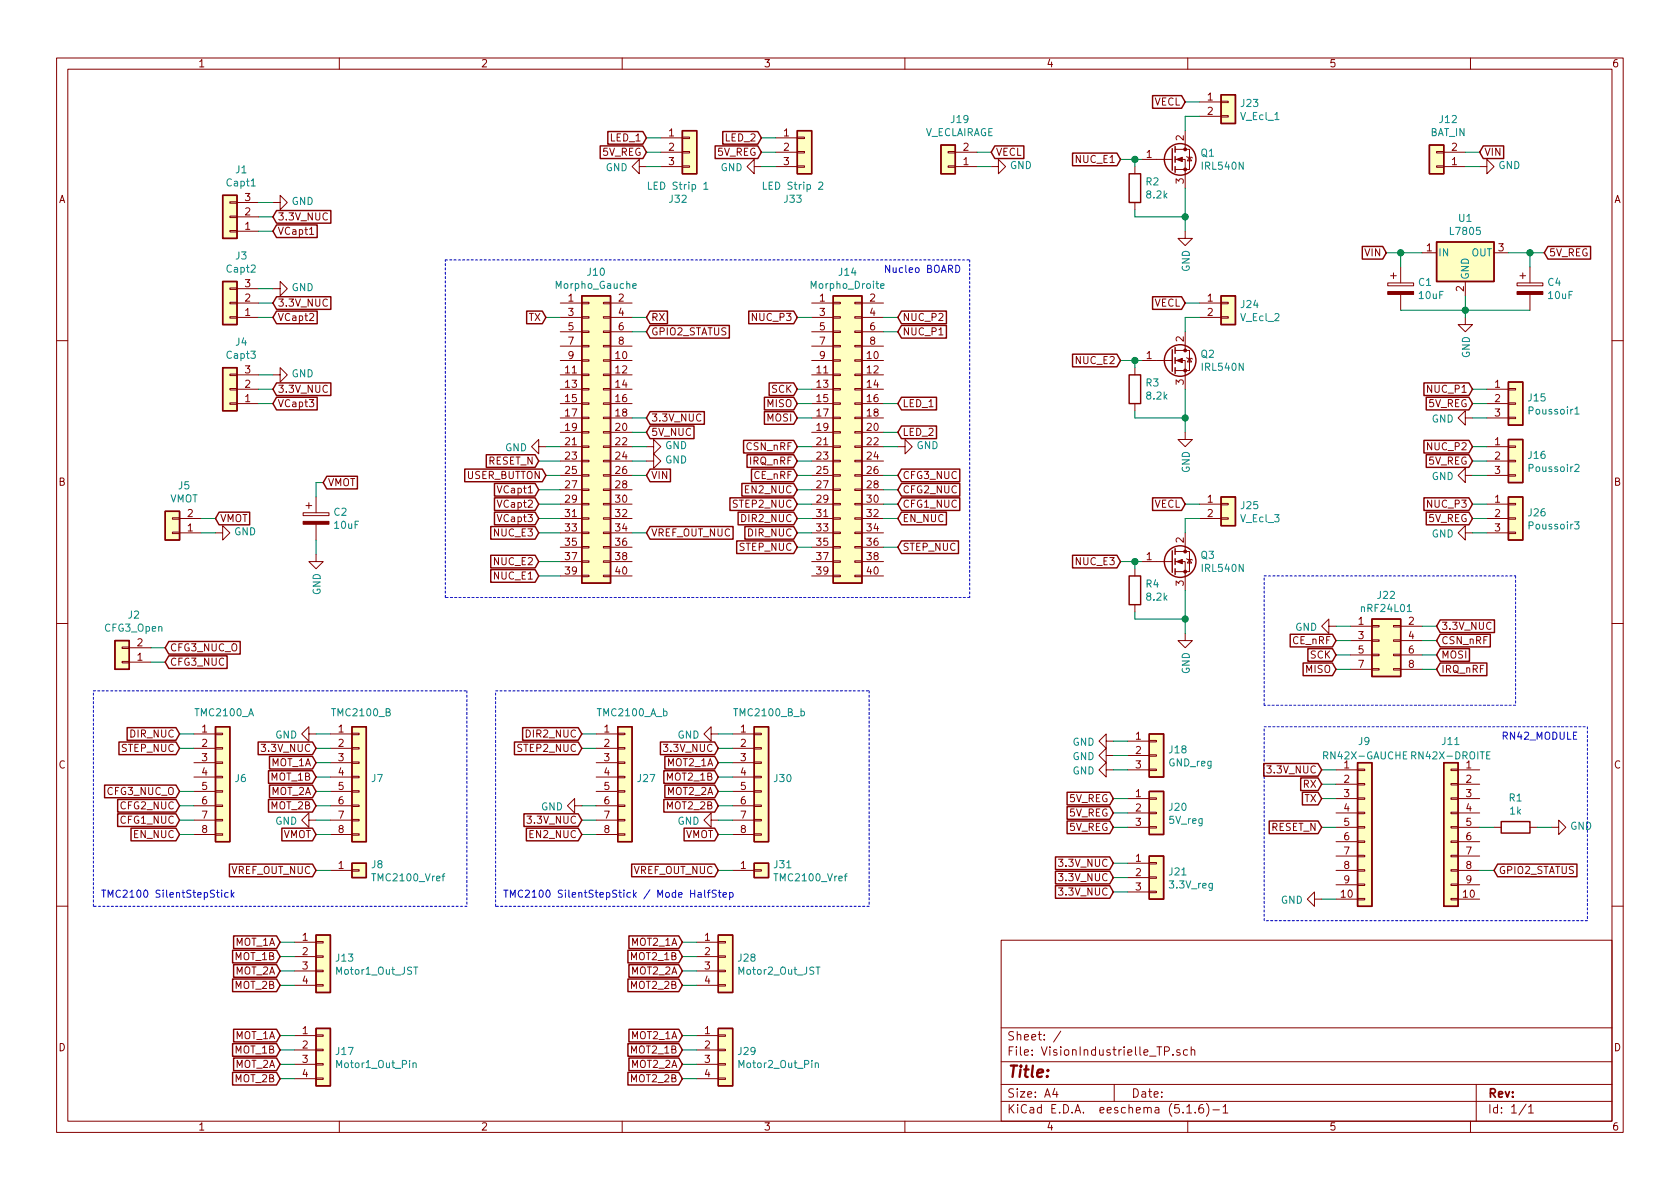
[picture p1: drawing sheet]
<svg xmlns="http://www.w3.org/2000/svg" width="297mm" height="210mm" viewBox="0 0 297 210" stroke-linecap="round" stroke-linejoin="round" font-family="sans-serif">
<g fill="none" stroke="#840000" stroke-width=".18">
<path d="M10 10.3h277v189.9h-277zM12 12.2h273v186.1h-273zM60 10.3v1.9M110 10.3v1.9M160 10.3v1.9M210 10.3v1.9M212.1 18h3.8M215.9 17.9h1.3v.3h-1.3zM260 10.3v1.9M40.6 35.7h1.3v.2h-1.3zM40.6 38.2h1.3v.3h-1.3zM41.9 38.3h3.8"/>
<path d="M41.9 35.8h3.8M48.3 35.8h1.2v-1.3l1.3 1.3-1.3 1.3v-1.3M113 29.5v-1.3l-1.2 1.3 1.2 1.2v-1.2h1.3M116.8 29.5h3.8M116.8 26.9h3.8M116.8 24.4h3.8M120.6 29.3h1.3v.3h-1.3zM120.6 24.3h1.3v.2h-1.3zM120.6 26.8h1.3v.2h-1.3zM133.3 29.5v-1.3l-1.2 1.3 1.2 1.2v-1.2h1.3M137.2 29.5h3.8M137.2 26.9h3.8"/>
<path d="M137.2 24.4h3.8M141 29.3h1.2v.3h-1.2zM141 24.3h1.2v.2h-1.2zM141 26.8h1.2v.2h-1.2zM167.6 26.8h1.3v.2h-1.3zM167.6 29.3h1.3v.3h-1.3zM168.9 29.5h3.8M168.9 26.9h3.8M175.3 29.5h1.2v-1.3l1.3 1.3-1.3 1.2v-1.2M200.7 29.5v1.2M200.7 35.8v1.3M201.9 28.2h5.4"/>
<path d="M207.8 28.2h1.7v5.1M207.8 26.4h2.5v3.6h-2.5M209.5 23.1v3.3M209.8 27.7l.1 .1h.8l.1 .1M210.3 27.8l.4 .6h-.8zM212.1 20.6h3.8M215.9 20.4h1.3v.3h-1.3zM254 26.8h1.3v.2h-1.3zM254 29.3h1.3v.3h-1.3zM255.3 29.5h3.8M255.3 26.9h3.8M261.6 29.5h1.3v-1.3l1.3 1.3-1.3 1.2v-1.2"/>
<path d="M40.6 50.9h1.3v.3h-1.3zM40.6 56h1.3v.3h-1.3zM40.6 53.5h1.3v.2h-1.3zM40.6 40.8h1.3v.2h-1.3zM41.9 56.1h3.8M41.9 53.6h3.8M41.9 51h3.8M41.9 40.9h3.8M48.3 51h1.2v-1.2l1.3 1.2-1.3 1.3v-1.3M54.7 41.4h.8M99.1 56.1h3.8M99.1 53.6h3.8"/>
<path d="M99.1 58.7h3.8M102.9 58.5h1.2v.3h-1.2zM102.9 56h1.2v.3h-1.2zM102.9 53.5h1.2v.2h-1.2zM106.7 58.5h1.2v.3h-1.2zM106.7 56h1.2v.3h-1.2zM106.7 53.5h1.2v.2h-1.2zM107.9 56.1h3.9M107.9 53.6h3.9M107.9 58.7h3.9M143.5 56.1h3.8M143.5 53.6h3.8"/>
<path d="M143.5 58.7h3.8M147.3 58.5h1.3v.3h-1.3zM147.3 56h1.3v.3h-1.3zM147.3 53.5h1.3v.2h-1.3zM151.1 58.5h1.3v.3h-1.3zM151.1 56h1.3v.3h-1.3zM151.1 53.5h1.3v.2h-1.3zM152.4 56.1h3.8M152.4 53.6h3.8M152.4 58.7h3.8M209.5 40.9v1.3h1.3l-1.3 1.2-1.2-1.2h1.2M209.5 58.7v3.3"/>
<path d="M212.1 56.1h3.8M212.1 53.6h3.8M215.9 56h1.3v.3h-1.3zM215.9 53.5h1.3v.2h-1.3zM245.4 50h4.5v.5h-4.5zM245.9 48.8h1M246.4 48.3v1M247.6 47.2v2.8M247.6 52.1v2.8M251.5 44.7h2.5M259.1 56.1v1.3h1.2l-1.2 1.3-1.3-1.3h1.3M259.1 49.8v2.5"/>
<path d="M264.2 44.7h2.5M268.2 50h4.6v.5h-4.6zM268.7 48.8h1M269.2 48.3v1M270.5 47.2v2.8M270.5 52.1v2.8M10 60.2h2M40.6 66.2h1.3v.2h-1.3zM40.6 71.2h1.3v.3h-1.3zM40.6 68.7h1.3v.3h-1.3zM41.9 71.4h3.8M41.9 68.8h3.8"/>
<path d="M41.9 66.3h3.8M48.3 66.3h1.2v-1.3l1.3 1.3-1.3 1.3v-1.3M95.2 79v-1.3l-1.2 1.3 1.2 1.3v-1.3h1.3M99.1 63.7h3.8M99.1 71.4h3.8M99.1 68.8h3.8M99.1 66.3h3.8M99.1 79h3.8M99.1 73.9h3.8M99.1 76.4h3.8M99.1 61.2h3.8M102.9 78.9h1.2v.2h-1.2z"/>
<path d="M102.9 73.8h1.2v.2h-1.2zM102.9 71.2h1.2v.3h-1.2zM102.9 68.7h1.2v.3h-1.2zM102.9 66.2h1.2v.2h-1.2zM102.9 76.3h1.2v.3h-1.2zM102.9 63.6h1.2v.3h-1.2zM102.9 61.1h1.2v.2h-1.2zM106.7 78.9h1.2v.2h-1.2zM106.7 73.8h1.2v.2h-1.2zM106.7 71.2h1.2v.3h-1.2zM106.7 68.7h1.2v.3h-1.2zM106.7 66.2h1.2v.2h-1.2z"/>
<path d="M106.7 76.3h1.2v.3h-1.2zM106.7 63.6h1.2v.3h-1.2zM106.7 61.1h1.2v.2h-1.2zM107.9 63.7h3.9M107.9 71.4h3.9M107.9 68.8h3.9M107.9 66.3h3.9M107.9 79h3.9M107.9 73.9h3.9M107.9 76.4h3.9M107.9 61.2h3.9M114.3 79h1.3v-1.3l1.2 1.3-1.2 1.3v-1.3"/>
<path d="M143.5 63.7h3.8M143.5 71.4h3.8M143.5 68.8h3.8M143.5 66.3h3.8M143.5 79h3.8M143.5 73.9h3.8M143.5 76.4h3.8M143.5 61.2h3.8M147.3 78.9h1.3v.2h-1.3zM147.3 73.8h1.3v.2h-1.3zM147.3 71.2h1.3v.3h-1.3zM147.3 68.7h1.3v.3h-1.3z"/>
<path d="M147.3 66.2h1.3v.2h-1.3zM147.3 76.3h1.3v.3h-1.3zM147.3 63.6h1.3v.3h-1.3zM147.3 61.1h1.3v.2h-1.3zM151.1 78.9h1.3v.2h-1.3zM151.1 73.8h1.3v.2h-1.3zM151.1 71.2h1.3v.3h-1.3zM151.1 68.7h1.3v.3h-1.3zM151.1 66.2h1.3v.2h-1.3zM151.1 76.3h1.3v.3h-1.3zM151.1 63.6h1.3v.3h-1.3zM151.1 61.1h1.3v.2h-1.3z"/>
<path d="M152.4 63.7h3.8M152.4 71.4h3.8M152.4 68.8h3.8M152.4 66.3h3.8M152.4 79h3.8M152.4 73.9h3.8M152.4 76.4h3.8M152.4 61.2h3.8M158.7 79h1.3v-1.3l1.3 1.3-1.3 1.3v-1.3M200.7 65v1.3M200.7 71.4v1.2M201.9 63.7h5.4"/>
<path d="M207.8 63.7h1.7v5.1M207.8 62h2.5v3.5h-2.5M209.5 76.4v1.3h1.3l-1.3 1.3-1.2-1.3h1.2M209.8 63.2l.1 .2h.8l.1 .1M210.3 63.4l.4 .6h-.8zM259.1 73.9v-1.3l-1.3 1.3 1.3 1.3v-1.3h1.2M262.9 71.4h3.8M262.9 68.8h3.8M262.9 79h3.8M262.9 73.9h3.8M266.7 78.9h1.3v.2h-1.3zM266.7 73.8h1.3v.2h-1.3z"/>
<path d="M266.7 68.7h1.3v.3h-1.3zM266.7 71.2h1.3v.3h-1.3zM285 60.2h2M30.5 91.6h1.2v.2h-1.2zM30.5 94.1h1.2v.3h-1.2zM31.7 91.7h3.9M31.7 94.2h3.9M38.1 94.2h1.3v-1.2l1.2 1.2-1.2 1.3v-1.3M53.6 90.7h4.6v.5h-4.6zM54.1 89.4h1M54.6 88.9v1M55.9 98v1.3h1.2l-1.2 1.3-1.3-1.3h1.3"/>
<path d="M55.9 87.9v2.8M55.9 92.7v2.8M99.1 89.1h3.8M99.1 91.7h3.8M99.1 94.2h3.8M99.1 81.5h3.8M99.1 84.1h3.8M99.1 86.6h3.8M99.1 96.8h3.8M99.1 99.3h3.8M102.9 81.4h1.2v.3h-1.2zM102.9 83.9h1.2v.3h-1.2z"/>
<path d="M102.9 86.5h1.2v.2h-1.2zM102.9 89h1.2v.3h-1.2zM102.9 91.6h1.2v.2h-1.2zM102.9 94.1h1.2v.3h-1.2zM102.9 96.6h1.2v.3h-1.2zM102.9 99.2h1.2v.2h-1.2zM106.7 81.4h1.2v.3h-1.2zM106.7 83.9h1.2v.3h-1.2zM106.7 86.5h1.2v.2h-1.2zM106.7 89h1.2v.3h-1.2zM106.7 91.6h1.2v.2h-1.2zM106.7 94.1h1.2v.3h-1.2z"/>
<path d="M106.7 96.6h1.2v.3h-1.2zM106.7 99.2h1.2v.2h-1.2zM107.9 89.1h3.9M107.9 91.7h3.9M107.9 94.2h3.9M107.9 81.5h3.9M107.9 84.1h3.9M107.9 86.6h3.9M107.9 96.8h3.9M107.9 99.3h3.9M114.3 81.5h1.3v-1.2l1.2 1.2-1.2 1.3v-1.3M143.5 89.1h3.8"/>
<path d="M143.5 91.7h3.8M143.5 94.2h3.8M143.5 81.5h3.8M143.5 84.1h3.8M143.5 86.6h3.8M143.5 96.8h3.8M143.5 99.3h3.8M147.3 81.4h1.3v.3h-1.3zM147.3 83.9h1.3v.3h-1.3zM147.3 86.5h1.3v.2h-1.3zM147.3 89h1.3v.3h-1.3zM147.3 91.6h1.3v.2h-1.3z"/>
<path d="M147.3 94.1h1.3v.3h-1.3zM147.3 96.6h1.3v.3h-1.3zM147.3 99.2h1.3v.2h-1.3zM151.1 81.4h1.3v.3h-1.3zM151.1 83.9h1.3v.3h-1.3zM151.1 86.5h1.3v.2h-1.3zM151.1 89h1.3v.3h-1.3zM151.1 91.6h1.3v.2h-1.3zM151.1 94.1h1.3v.3h-1.3zM151.1 96.6h1.3v.3h-1.3zM151.1 99.2h1.3v.2h-1.3zM152.4 89.1h3.8"/>
<path d="M152.4 91.7h3.8M152.4 94.2h3.8M152.4 81.5h3.8M152.4 84.1h3.8M152.4 86.6h3.8M152.4 96.8h3.8M152.4 99.3h3.8M201.9 99.3h5.4M207.8 99.3h1.7v5.1M207.8 97.5h2.5v3.6h-2.5M209.5 94.2v3.3M209.8 98.8l.1 .1h.8l.1 .2"/>
<path d="M210.3 98.9l.4 .7h-.8zM212.1 89.1h3.8M212.1 91.7h3.8M215.9 91.6h1.3v.2h-1.3zM215.9 89h1.3v.3h-1.3zM259.1 94.2v-1.2l-1.3 1.2 1.3 1.3v-1.3h1.2M259.1 84.1v-1.3l-1.3 1.3 1.3 1.2v-1.2h1.2M262.9 89.1h3.8M262.9 91.7h3.8M262.9 94.2h3.8M262.9 81.5h3.8M262.9 84.1h3.8"/>
<path d="M266.7 94.1h1.3v.3h-1.3zM266.7 89h1.3v.3h-1.3zM266.7 91.6h1.3v.2h-1.3zM266.7 83.9h1.3v.3h-1.3zM266.7 81.4h1.3v.3h-1.3zM10 110.3h2M21.6 114.4h1.3v.3h-1.3zM21.6 117h1.3v.2h-1.3zM22.9 117.1h3.8M22.9 114.5h3.8M99.1 101.8h3.8M102.9 101.7h1.2v.3h-1.2z"/>
<path d="M106.7 101.7h1.2v.3h-1.2zM107.9 101.8h3.9M143.5 101.8h3.8M147.3 101.7h1.3v.3h-1.3zM151.1 101.7h1.3v.3h-1.3zM152.4 101.8h3.8M200.7 100.6v1.2M200.7 106.9v1.3M209.5 112v1.3h1.3l-1.3 1.2-1.2-1.2h1.2M234.9 110.7v-1.2l-1.2 1.2 1.2 1.3v-1.3h1.3M238.8 110.7h3.8M238.8 113.3h3.8"/>
<path d="M238.8 115.8h3.8M238.8 118.4h3.8M242.6 118.2h1.2v.3h-1.2zM242.6 115.7h1.2v.2h-1.2zM242.6 110.6h1.2v.3h-1.2zM242.6 113.2h1.2v.2h-1.2zM246.4 118.2h1.2v.3h-1.2zM246.4 115.7h1.2v.2h-1.2zM246.4 110.6h1.2v.3h-1.2zM246.4 113.2h1.2v.2h-1.2zM247.6 110.7h3.9M247.6 113.3h3.9"/>
<path d="M247.6 115.8h3.9M247.6 118.4h3.9M285 110.3h2M34.3 129.8h3.8M34.3 132.3h3.8M34.3 134.9h3.8M34.3 137.4h3.8M34.3 139.9h3.8M38.1 139.8h1.3v.3h-1.3zM38.1 134.7h1.3v.3h-1.3zM38.1 132.2h1.3v.3h-1.3zM38.1 129.7h1.3v.2h-1.3z"/>
<path d="M38.1 137.3h1.3v.2h-1.3zM54.6 129.8v-1.3l-1.3 1.3 1.3 1.3v-1.3h1.3M58.4 129.8h3.8M58.4 132.3h3.8M58.4 134.9h3.8M58.4 137.4h3.8M58.4 139.9h3.8M62.2 139.8h1.3v.3h-1.3zM62.2 134.7h1.3v.3h-1.3zM62.2 132.2h1.3v.3h-1.3zM62.2 129.7h1.3v.2h-1.3zM62.2 137.3h1.3v.2h-1.3z"/>
<path d="M105.4 129.8h3.8M105.4 132.3h3.8M105.4 134.9h3.8M105.4 137.4h3.8M105.4 139.9h3.8M109.2 139.8h1.3v.3h-1.3zM109.2 134.7h1.3v.3h-1.3zM109.2 132.2h1.3v.3h-1.3zM109.2 129.7h1.3v.2h-1.3zM109.2 137.3h1.3v.2h-1.3zM125.7 129.8v-1.3l-1.2 1.3 1.2 1.3v-1.3h1.3M129.5 129.8h3.8"/>
<path d="M129.5 132.3h3.8M129.5 134.9h3.8M129.5 137.4h3.8M129.5 139.9h3.8M133.3 139.8h1.3v.3h-1.3zM133.3 134.7h1.3v.3h-1.3zM133.3 132.2h1.3v.3h-1.3zM133.3 129.7h1.3v.2h-1.3zM133.3 137.3h1.3v.2h-1.3zM195.6 131.1v-1.3l-1.3 1.3 1.3 1.2v-1.2h1.2M195.6 136.1v-1.2l-1.3 1.2 1.3 1.3v-1.3h1.2M195.6 133.6v-1.3l-1.3 1.3 1.3 1.3v-1.3h1.2"/>
<path d="M199.4 131.1h3.8M199.4 133.6h3.8M199.4 136.1h3.8M203.2 136h1.3v.3h-1.3zM203.2 130.9h1.3v.3h-1.3zM203.2 133.5h1.3v.2h-1.3zM236.2 136.1h3.8M236.2 138.7h3.8M240 138.6h1.3v.2h-1.3zM240 136h1.3v.3h-1.3zM256.5 138.6h1.3v.2h-1.3zM256.5 136h1.3v.3h-1.3z"/>
<path d="M257.8 136.1h3.8M257.8 138.7h3.8M34.3 142.5h3.8M34.3 145h3.8M34.3 147.6h3.8M38.1 142.4h1.3v.2h-1.3zM38.1 144.9h1.3v.3h-1.3zM38.1 147.4h1.3v.3h-1.3zM54.6 145v-1.2l-1.3 1.2 1.3 1.3v-1.3h1.3M58.4 142.5h3.8M58.4 145h3.8M58.4 147.6h3.8"/>
<path d="M58.4 153.9h3.8M62.2 153.8h1.3v.2h-1.3zM62.2 142.4h1.3v.2h-1.3zM62.2 144.9h1.3v.3h-1.3zM62.2 147.4h1.3v.3h-1.3zM101.6 142.5v-1.3l-1.3 1.3 1.3 1.3v-1.3h1.3M105.4 142.5h3.8M105.4 145h3.8M105.4 147.6h3.8M109.2 142.4h1.3v.2h-1.3zM109.2 144.9h1.3v.3h-1.3zM109.2 147.4h1.3v.3h-1.3z"/>
<path d="M125.7 145v-1.2l-1.2 1.2 1.2 1.3v-1.3h1.3M129.5 142.5h3.8M129.5 145h3.8M129.5 147.6h3.8M129.5 153.9h3.8M133.3 153.8h1.3v.2h-1.3zM133.3 142.4h1.3v.2h-1.3zM133.3 144.9h1.3v.3h-1.3zM133.3 147.4h1.3v.3h-1.3zM199.4 146.3h3.8M199.4 141.2h3.8M199.4 143.8h3.8"/>
<path d="M199.4 152.6h3.8M199.4 155.2h3.8M199.4 157.7h3.8M203.2 146.2h1.3v.2h-1.3zM203.2 141.1h1.3v.2h-1.3zM203.2 143.6h1.3v.3h-1.3zM203.2 157.6h1.3v.3h-1.3zM203.2 152.5h1.3v.3h-1.3zM203.2 155.1h1.3v.2h-1.3zM232.4 159v-1.3l-1.3 1.3 1.3 1.3v-1.3h1.3M236.2 146.3h3.8M236.2 141.2h3.8"/>
<path d="M236.2 143.8h3.8M236.2 153.9h3.8M236.2 159h3.8M236.2 148.8h3.8M236.2 151.4h3.8M236.2 156.5h3.8M240 151.3h1.3v.2h-1.3zM240 153.8h1.3v.2h-1.3zM240 156.3h1.3v.3h-1.3zM240 158.9h1.3v.2h-1.3zM240 148.7h1.3v.3h-1.3zM240 143.6h1.3v.3h-1.3z"/>
<path d="M240 141.1h1.3v.2h-1.3zM240 146.2h1.3v.2h-1.3zM256.5 151.3h1.3v.2h-1.3zM256.5 153.8h1.3v.2h-1.3zM256.5 156.3h1.3v.3h-1.3zM256.5 158.9h1.3v.2h-1.3zM256.5 148.7h1.3v.3h-1.3zM256.5 143.6h1.3v.3h-1.3zM256.5 141.1h1.3v.2h-1.3zM256.5 146.2h1.3v.2h-1.3zM257.8 146.3h3.8M257.8 141.2h3.8"/>
<path d="M257.8 143.8h3.8M257.8 153.9h3.8M257.8 159h3.8M257.8 148.8h3.8M257.8 151.4h3.8M257.8 156.5h3.8M264.2 146.3h1.2M270.5 146.3h1.3M274.3 146.3h1.3v-1.3l1.3 1.3-1.3 1.3v-1.3M10 160.2h2M52.1 166.6h3.8M52.1 169.2h3.8"/>
<path d="M52.1 171.7h3.8M52.1 174.2h3.8M55.9 174.1h1.2v.3h-1.2zM55.9 171.6h1.2v.2h-1.2zM55.9 166.5h1.2v.2h-1.2zM55.9 169h1.2v.3h-1.2zM123.2 166.6h3.8M123.2 169.2h3.8M123.2 171.7h3.8M123.2 174.2h3.8M127 174.1h1.3v.3h-1.3zM127 171.6h1.3v.2h-1.3z"/>
<path d="M127 166.5h1.3v.2h-1.3zM127 169h1.3v.3h-1.3zM177 166.3h108v32h-108zM285 160.2h2M52.1 183.1h3.8M52.1 185.7h3.8M52.1 188.2h3.8M52.1 190.7h3.8M55.9 190.6h1.2v.3h-1.2zM55.9 188.1h1.2v.2h-1.2zM55.9 183h1.2v.3h-1.2zM55.9 185.5h1.2v.3h-1.2z"/>
<path d="M60 198.3v1.9M110 198.3v1.9M123.2 183.1h3.8M123.2 185.7h3.8M123.2 188.2h3.8M123.2 190.7h3.8M127 190.6h1.3v.3h-1.3zM127 188.1h1.3v.2h-1.3zM127 183h1.3v.3h-1.3zM127 185.5h1.3v.3h-1.3zM160 198.3v1.9M177 194.8h108"/>
<path d="M177 191.8h108M177 187.8h108M177 181.8h108M186.5 192.5l-.4 1h1M186.8 193v1M187.6 182.3l-1.3 2M197 191.8v3M205.9 185.9l.7-.1 .2-.2-.1-.3-.2-.2h-.6v1.5M207.4 186.5v.1M208.6 185.7l-.3-.1-.2 .2v.2l.5 .2v.3h-.5M209.8 195.8l.5-.5v1.5M209.8 196.8h.9"/>
<path d="M210 185.7l-.5-.1-.3 .3 .1 .6 .2 .1 .5-.1M210 198.3v1.9M210.6 185.7l.2-.1 .4 .1 .1 .9M210.6 185.1v1.5M211.3 196.7v.1M212.7 195.3a.59 .59 0 0 0-.7 .7v.7l.2 .1 .6-.1v-.5l-.1-.2-.5-.1-.2 .3M213.3 195.1a1.71 1.71 0 0 1 0 2.3M214.5 196.3h1.1M216.3 195.8l.4-.5v1.5M216.3 196.8h.8M260 198.3v1.9M261 191.8v6.5"/>
<path d="M269.8 195.2l-1.2 2M270.3 195.8l.4-.5v1.5M270.3 196.8h.8"/>
</g>
<g fill="none" stroke="#840000" stroke-width=".25">
<path d="M203.8 16.9h5.1l.6 1.1-.6 1.1h-5.1zM215.9 16.8h2.5v5h-2.5zM39.4 34.5h2.5v7.7h-2.5zM48.9 37.2h9.6v2.3h-9.6l-.6-1.2zM48.9 39.8h7.2v2.2h-7.2l-.6-1.1zM106.1 25.8h7.6l.6 1.1-.6 1.1h-7.6zM107.5 23.3h6.2l.6 1.1-.6 1.1h-6.2zM120.6 23.1h2.6v7.6h-2.6zM126.4 25.8h7.6l.6 1.1-.6 1.1h-7.6zM127.8 23.3h6.2l.6 1.1-.6 1.1h-6.2zM141 23.1h2.5v7.6h-2.5zM166.4 25.6h2.5v5.1h-2.5z"/>
<path d="M175.9 25.8h5.1v2.2h-5.1l-.6-1.1zM189.6 27.1h7.9l.6 1.1-.6 1.1h-7.9zM199.6 30.7h2.1v5.1h-2.1zM207.3 26.3v3.8M207.8 25.9v1M207.8 27.7v1M207.8 29.5v1M252.7 25.6h2.6v5.1h-2.6zM262.3 25.8h3.6v2.2h-3.6l-.7-1.1zM39.4 49.8h2.5v7.6h-2.5zM48.9 52.5h9.6v2.2h-9.6l-.6-1.1zM48.9 55h7.2v2.2h-7.2l-.6-1.1z"/>
<path d="M93.1 55h2.8l.6 1.1-.6 1.1h-2.8zM102.9 52.3h5v50.8h-5zM114.9 55h3.1v2.2h-3.1l-.6-1.1zM114.9 57.6h14.1v2.2h-14.1l-.6-1.1zM132.4 55h7.9l.7 1.1-.7 1.1h-7.9zM147.3 52.3h5.1v50.8h-5.1zM159.4 55h7.9v2.2h-7.9l-.7-1.1zM159.4 57.6h7.9v2.2h-7.9l-.7-1.1zM203.8 52.5h5.1l.6 1.1-.6 1.1h-5.1zM215.9 52.3h2.5v5.1h-2.5zM240.9 43.6h3.6l.6 1.1-.6 1.1h-3.6zM254 42.8h10.2v7h-10.2z"/>
<path d="M273.7 43.6h7.5v2.2h-7.5l-.7-1.1zM39.4 65h2.5v7.6h-2.5zM48.9 67.7h9.6v2.2h-9.6l-.6-1.1zM48.9 70.3h7.2v2.2h-7.2l-.6-1.1zM114.9 75.3h7.8v2.3h-7.8l-.6-1.2zM114.9 72.8h9.6v2.2h-9.6l-.6-1.1zM131.5 77.9h8.8l.7 1.1-.7 1.1h-8.8zM135.2 70.3h5.1l.7 1.1-.7 1.1h-5.1zM135.2 72.8h5.1l.7 1.1-.7 1.1h-5.1zM136 67.7h4.3l.7 1.1-.7 1.1h-4.3zM159.4 70.3h6.2v2.2h-6.2l-.7-1.1zM159.4 75.3h6.2v2.3h-6.2l-.7-1.2z"/>
<path d="M189.6 62.6h7.9l.6 1.1-.6 1.2h-7.9zM199.6 66.3h2.1v5.1h-2.1zM207.3 61.8v3.9M207.8 61.5v1M207.8 63.2v1.1M207.8 65v1M251.8 67.7h7.9l.6 1.1-.6 1.1h-7.9zM251.8 77.9h7.9l.6 1.1-.6 1.1h-7.9zM252.2 70.3h7.5l.6 1.1-.6 1.1h-7.5zM266.7 77.7h2.5v7.6h-2.5zM266.7 67.6h2.5v7.6h-2.5zM29.2 90.4h2.5v5.1h-2.5z"/>
<path d="M38.7 90.6h5.4v2.2h-5.4l-.6-1.1zM57.8 84.2h5.4v2.3h-5.4l-.7-1.2zM82.2 83h13.7l.6 1.1-.6 1.1h-13.7zM86 80.4h8.6l.6 1.1-.6 1.1h-8.6zM86.8 98.2h7.8l.6 1.1-.6 1.1h-7.8zM86.8 93.1h7.8l.6 1.1-.6 1.1h-7.8zM87.4 85.5h7.2l.6 1.1-.6 1.1h-7.2zM87.4 88h7.2l.6 1.1-.6 1.2h-7.2zM87.4 90.6h7.2l.6 1.1-.6 1.1h-7.2zM114.9 83h3.6v2.2h-3.6l-.6-1.1zM114.9 93.1h14.7v2.2h-14.7l-.6-1.1zM129.1 88h11.2l.7 1.1-.7 1.2h-11.2z"/>
<path d="M130.3 95.7h10l.7 1.1-.7 1.1h-10zM130.5 90.6h9.8l.7 1.1-.7 1.1h-9.8zM131.2 85.5h9.1l.7 1.1-.7 1.1h-9.1zM131.7 93.1h8.6l.7 1.1-.7 1.1h-8.6zM132.1 80.4h8.2l.7 1.1-.7 1.1h-8.2zM132.9 83h7.4l.7 1.1-.7 1.1h-7.4zM159.4 95.7h10.1v2.2h-10.1l-.7-1.1zM159.4 90.6h7.9v2.2h-7.9l-.7-1.1zM159.4 83h10.3v2.2h-10.3l-.7-1.1zM159.4 85.5h10.3v2.2h-10.3l-.7-1.1zM159.4 88h10.3v2.3h-10.3l-.7-1.2zM189.6 98.2h7.9l.6 1.1-.6 1.1h-7.9z"/>
<path d="M203.8 88h5.1l.6 1.1-.6 1.2h-5.1zM207.3 97.4v3.8M207.8 97v1M207.8 98.8v1M215.9 87.9h2.5v5.1h-2.5zM251.8 88h7.9l.6 1.1-.6 1.2h-7.9zM252.2 80.4h7.5l.6 1.1-.6 1.1h-7.5zM252.2 90.6h7.5l.6 1.1-.6 1.1h-7.5zM266.7 87.9h2.5v7.6h-2.5zM20.3 113.3h2.6v5.1h-2.6zM29.8 113.4h12.7v2.3h-12.7l-.6-1.2zM29.8 116h10.4v2.2h-10.4l-.6-1.1z"/>
<path d="M86.8 100.7h7.8l.6 1.1-.6 1.2h-7.8zM199.6 101.8h2.1v5.1h-2.1zM207.8 100.6v1M228.1 112.2h7.5l.6 1.1-.6 1.1h-7.5zM230.4 117.2h5.2l.6 1.2-.6 1.1h-5.2zM231.2 114.7h4.4l.6 1.1-.6 1.1h-4.4zM242.6 109.5h5v10.1h-5zM254.6 112.2h8.9v2.2h-8.9l-.6-1.1zM254.6 114.7h5.2v2.2h-5.2l-.6-1.1zM254.6 117.2h8.3v2.3h-8.3l-.6-1.1zM254.6 109.6h9.6v2.3h-9.6l-.6-1.2zM18.5 138.8h12.6l.6 1.1-.6 1.2h-12.6z"/>
<path d="M21 131.2h10.1l.6 1.1-.6 1.1h-10.1zM22.5 128.7h8.6l.6 1.1-.6 1.1h-8.6zM38.1 128.5h2.5v20.3h-2.5zM45.6 131.2h9.6l.7 1.1-.7 1.1h-9.6zM47.5 136.3h7.7l.7 1.1-.7 1.1h-7.7zM47.7 138.8h7.5l.7 1.1-.7 1.2h-7.5zM47.7 133.8h7.5l.7 1.1-.7 1.1h-7.5zM62.2 128.5h2.6v20.3h-2.6zM91 131.2h11.2l.7 1.1-.7 1.1h-11.2zM92.4 128.7h9.8l.7 1.1-.7 1.1h-9.8zM109.2 128.5h2.6v20.3h-2.6zM116.8 131.2h9.6l.6 1.1-.6 1.1h-9.6z"/>
<path d="M117.4 136.3h9l.6 1.1-.6 1.1h-9zM117.6 138.8h8.8l.6 1.1-.6 1.2h-8.8zM117.6 133.8h8.8l.6 1.1-.6 1.1h-8.8zM133.3 128.5h2.6v20.3h-2.6zM203.2 139.9h2.5v7.7h-2.5zM203.2 129.8h2.5v7.6h-2.5zM223.4 135h9.6l.7 1.1-.7 1.2h-9.6zM230 137.6h3l.7 1.1-.7 1.1h-3zM240 134.9h2.6v25.4h-2.6zM255.3 134.9h2.5v25.4h-2.5zM20.8 141.4h10.3l.6 1.1-.6 1.1h-10.3zM20.8 143.9h10.3l.6 1.1-.6 1.1h-10.3z"/>
<path d="M23.2 146.5h7.9l.6 1.1-.6 1.1h-7.9zM40.6 152.8h14.6l.7 1.1-.7 1.1h-14.6zM47.5 141.4h7.7l.7 1.1-.7 1.1h-7.7zM49.8 146.5h5.4l.7 1.1-.7 1.1h-5.4zM62.2 152.6h2.6v2.6h-2.6zM92.6 143.9h9.6l.7 1.1-.7 1.1h-9.6zM93.1 146.5h9.1l.7 1.1-.7 1.1h-9.1zM111.7 152.8h14.7l.6 1.1-.6 1.1h-14.7zM117.4 141.4h9l.6 1.1-.6 1.1h-9zM121 146.5h5.4l.6 1.1-.6 1.1h-5.4zM133.3 152.6h2.6v2.6h-2.6zM186.6 156.6h9.6l.6 1.1-.6 1.1h-9.6z"/>
<path d="M186.6 154.1h9.6l.6 1.1-.6 1.1h-9.6zM186.6 151.5h9.6l.6 1.1-.6 1.2h-9.6zM188.7 140.1h7.5l.6 1.1-.6 1.1h-7.5zM188.7 142.6h7.5l.6 1.2-.6 1.1h-7.5zM188.7 145.2h7.5l.6 1.1-.6 1.1h-7.5zM203.2 151.4h2.5v7.6h-2.5zM224.4 145.2h8.6l.7 1.1-.7 1.1h-8.6zM230.3 140.1h2.7l.7 1.1-.7 1.1h-2.7zM264.8 152.8h14v2.2h-14l-.6-1.1zM265.4 145.3h5.1v2h-5.1zM41.1 168h7.8l.6 1.2-.6 1.1h-7.8zM41.1 173.1h7.8l.6 1.1-.6 1.2h-7.8z"/>
<path d="M41.3 165.5h7.6l.6 1.1-.6 1.1h-7.6zM41.3 170.6h7.6l.6 1.1-.6 1.1h-7.6zM55.9 165.3h2.5v10.2h-2.5zM111 173.1h9l.6 1.1-.6 1.2h-9zM111 168h9l.6 1.2-.6 1.1h-9zM111.2 170.6h8.8l.6 1.1-.6 1.1h-8.8zM111.2 165.5h8.8l.6 1.1-.6 1.1h-8.8zM127 165.3h2.5v10.2h-2.5zM41.1 184.6h7.8l.6 1.1-.6 1.1h-7.8zM41.1 189.6h7.8l.6 1.1-.6 1.2h-7.8zM41.3 187.1h7.6l.6 1.1-.6 1.1h-7.6zM41.3 182h7.6l.6 1.1-.6 1.1h-7.6z"/>
<path d="M55.9 181.9h2.5v10.1h-2.5zM111 189.6h9l.6 1.1-.6 1.2h-9zM111 184.6h9l.6 1.1-.6 1.1h-9zM111.2 182h8.8l.6 1.1-.6 1.1h-8.8zM111.2 187.1h8.8l.6 1.1-.6 1.1h-8.8zM127 181.9h2.5v10.1h-2.5z"/>
<circle cx="208.7" cy="28.2" r="2.79"/>
<circle cx="208.7" cy="63.7" r="2.79"/>
<circle cx="208.7" cy="99.3" r="2.79"/>
</g>
<g fill="#840000" stroke="#840000" stroke-width=".18">
<path d="M208 28.2l1-.4v.8z"/>
<path d="M208 63.7l1-.3v.7z"/>
<path d="M53.6 92.2h4.6v.5h-4.6z"/>
<path d="M268.2 51.6h4.6v.5h-4.6z"/>
<path d="M245.4 51.6h4.5v.5h-4.5z"/>
<path d="M208 99.3l1-.4v.8z"/>
<circle cx="209.5" cy="30" r=".25"/>
<circle cx="209.5" cy="26.4" r=".25"/>
<circle cx="209.5" cy="65.5" r=".25"/>
<circle cx="209.5" cy="62" r=".25"/>
<circle cx="209.5" cy="101.1" r=".25"/>
<circle cx="209.5" cy="97.5" r=".25"/>
</g>
<g fill="#ffffc2" stroke="#ffffc2" stroke-width=".18">
<path d="M39.4 49.8h2.5v7.6h-2.5z"/>
<path d="M166.4 25.6h2.5v5.1h-2.5z"/>
<path d="M215.9 16.8h2.5v5h-2.5z"/>
<path d="M215.9 52.3h2.5v5.1h-2.5z"/>
<path d="M109.2 128.5h2.6v20.3h-2.6z"/>
<path d="M39.4 65h2.5v7.6h-2.5z"/>
<path d="M39.4 34.5h2.5v7.7h-2.5z"/>
<path d="M266.7 87.9h2.5v7.6h-2.5z"/>
<path d="M203.2 139.9h2.5v7.7h-2.5z"/>
<path d="M55.9 181.9h2.5v10.1h-2.5z"/>
<path d="M55.9 165.3h2.5v10.2h-2.5z"/>
<path d="M266.7 77.7h2.5v7.6h-2.5z"/>
<path d="M266.7 67.6h2.5v7.6h-2.5z"/>
<path d="M120.6 23.1h2.6v7.6h-2.6z"/>
<path d="M141 23.1h2.5v7.6h-2.5z"/>
<path d="M203.2 151.4h2.5v7.6h-2.5z"/>
<path d="M203.2 129.8h2.5v7.6h-2.5z"/>
<path d="M133.3 152.6h2.6v2.6h-2.6z"/>
<path d="M127 165.3h2.5v10.2h-2.5z"/>
<path d="M29.2 90.4h2.5v5.1h-2.5z"/>
<path d="M62.2 152.6h2.6v2.6h-2.6z"/>
<path d="M252.7 25.6h2.6v5.1h-2.6z"/>
<path d="M254 42.8h10.2v7h-10.2z"/>
<path d="M255.3 134.9h2.5v25.4h-2.5z"/>
<path d="M133.3 128.5h2.6v20.3h-2.6z"/>
<path d="M147.3 52.3h5.1v50.8h-5.1z"/>
<path d="M102.9 52.3h5v50.8h-5z"/>
<path d="M20.3 113.3h2.6v5.1h-2.6z"/>
<path d="M38.1 128.5h2.5v20.3h-2.5z"/>
<path d="M62.2 128.5h2.6v20.3h-2.6z"/>
<path d="M242.6 109.5h5v10.1h-5z"/>
<path d="M127 181.9h2.5v10.1h-2.5z"/>
<path d="M240 134.9h2.6v25.4h-2.6z"/>
<path d="M215.9 87.9h2.5v5.1h-2.5z"/>
</g>
<g fill="none" stroke="#008484" stroke-width=".18">
<path d="M124.4 32.6l.4-.4v1.3M124.4 33.5h.8M144.8 32.3l.4-.1 .3 .4-.8 .9h.8M111.9 50.6l.6-.1-.1-.3h-.3l-.2 .1 .1 .6h.4M155.7 50.6l.6-.1v-.3h-.4l-.2 .1 .1 .6h.5M278.5 72.3l.3-.3v1.2M278.5 73.2h.7M278.4 92.3h.8l-.4 .5 .3 .1 .1 .4-.3 .2-.5-.1M278.5 82.2l.4-.1 .3 .4-.8 .9h.8M248.8 108.1h.8M73.2 171h.7M144.3 171h.7"/>
<path d="M73 188.1l.2-.1h.3l.1 .8M144.1 188.1l.2-.1h.3l.1 .8"/>
</g>
<g fill="none" stroke="#0000c2" stroke-width=".18" stroke-dasharray=".4 .4">
<path d="M78.7 46h92.7M171.4 46v59.7M78.7 105.7v-59.7M171.4 105.7h-92.7M223.5 101.8h44.5M268 101.8v22.9M16.5 122.2h66M82.5 122.2v38.1M87.6 122.2h66.1M153.7 122.2v38.1M223.5 124.7v-22.9M223.5 128.5h57.2"/>
<path d="M268 124.7h-44.5M280.7 128.5v34.3M16.5 160.3v-38.1M82.5 160.3h-66M87.6 160.3v-38.1M153.7 160.3h-66.1M223.5 162.8v-34.3M280.7 162.8h-57.2"/>
</g>
<g fill="none" stroke="#008400" stroke-width=".18">
<path d="M209.5 18h2.6M45.7 38.3h2.6M45.7 35.8h2.6M114.3 26.9h2.5M114.3 29.5h2.5M114.3 24.4h2.5M134.6 26.9h2.6M134.6 29.5h2.6M134.6 24.4h2.6M172.7 26.9h2.6M172.7 29.5h2.6M198.1 28.2h3.8"/>
<path d="M200.7 28.2v1.3M200.7 37.1v1.2h8.8M209.5 33.3v7.6M212.1 20.6h-2.6v2.5M259.1 26.9h2.5M259.1 29.5h2.5M45.7 53.6h2.6M45.7 56.1h2.6M45.7 40.9h2.6M45.7 51h2.6M96.5 56.1h2.6M111.8 56.1h2.5"/>
<path d="M111.8 58.7h2.5M141 56.1h2.5M156.2 56.1h2.5M156.2 58.7h2.5M209.5 53.6h2.6M212.1 56.1h-2.6v2.6M245.1 44.7h6.4M247.6 44.7v2.5M247.6 54.9h22.9M259.1 52.3v3.8M266.7 44.7h6.3M270.5 44.7v2.5"/>
<path d="M45.7 68.8h2.6M45.7 71.4h2.6M45.7 66.3h2.6M96.5 79h2.6M111.8 73.9h2.5M111.8 79h2.5M111.8 76.4h2.5M141 73.9h2.5M141 79h2.5M141 68.8h2.5M141 71.4h2.5M156.2 79h2.5"/>
<path d="M156.2 76.4h2.5M156.2 71.4h2.5M198.1 63.7h3.8M200.7 63.7v1.3M200.7 72.6v1.3h8.8M209.5 68.8v7.6M260.3 73.9h2.6M260.3 79h2.6M260.3 68.8h2.6M260.3 71.4h2.6M35.6 94.2h2.5M35.6 91.7h2.5"/>
<path d="M55.9 95.5v2.5M57.1 85.3h-1.2v2.6M95.2 94.2h3.9M95.2 89.1h3.9M95.2 91.7h3.9M95.2 99.3h3.9M95.2 86.6h3.9M95.2 81.5h3.9M96.5 84.1h2.6M111.8 94.2h2.5M111.8 81.5h2.5M111.8 84.1h2.5"/>
<path d="M141 94.2h2.5M141 89.1h2.5M141 91.7h2.5M141 96.8h2.5M141 86.6h2.5M141 81.5h2.5M141 84.1h2.5M156.2 89.1h2.5M156.2 91.7h2.5M156.2 96.8h2.5M156.2 86.6h2.5M156.2 84.1h2.5"/>
<path d="M198.1 99.3h3.8M200.7 99.3v1.3M209.5 89.1h2.6M212.1 91.7h-2.6v2.5M260.3 94.2h2.6M260.3 89.1h2.6M260.3 91.7h2.6M260.3 81.5h2.6M260.3 84.1h2.6M26.7 114.5h2.5M26.7 117.1h2.5M95.2 101.8h3.9"/>
<path d="M200.7 108.2v1.3h8.8M209.5 104.4v7.6M236.2 118.4h2.6M236.2 115.8h2.6M236.2 110.7h2.6M236.2 113.3h2.6M251.5 118.4h2.5M251.5 115.8h2.5M251.5 110.7h2.5M251.5 113.3h2.5M31.7 132.3h2.6M31.7 129.8h2.6"/>
<path d="M31.7 139.9h2.6M55.9 132.3h2.5M55.9 134.9h2.5M55.9 129.8h2.5M55.9 139.9h2.5M55.9 137.4h2.5M102.9 132.3h2.5M102.9 129.8h2.5M127 132.3h2.5M127 134.9h2.5M127 129.8h2.5M127 139.9h2.5"/>
<path d="M127 137.4h2.5M196.8 136.1h2.6M196.8 131.1h2.6M196.8 133.6h2.6M233.7 136.1h2.5M233.7 138.7h2.5M31.7 145h2.6M31.7 147.6h2.6M31.7 142.5h2.6M55.9 145h2.5M55.9 147.6h2.5M55.9 142.5h2.5"/>
<path d="M55.9 153.9h2.5M102.9 145h2.5M102.9 147.6h2.5M102.9 142.5h2.5M127 145h2.5M127 147.6h2.5M127 142.5h2.5M127 153.9h2.5M196.8 141.2h2.6M196.8 143.8h2.6M196.8 152.6h2.6M196.8 155.2h2.6"/>
<path d="M196.8 157.7h2.6M196.8 146.3h2.6M233.7 141.2h2.5M233.7 146.3h2.5M233.7 159h2.5M261.6 153.9h2.6M261.6 146.3h2.6M271.8 146.3h2.5M49.5 166.6h2.6M49.5 169.2h2.6M49.5 171.7h2.6M49.5 174.2h2.6"/>
<path d="M120.6 166.6h2.6M120.6 169.2h2.6M120.6 171.7h2.6M120.6 174.2h2.6M49.5 183.1h2.6M49.5 185.7h2.6M49.5 190.7h2.6M49.5 188.2h2.6M120.6 183.1h2.6M120.6 185.7h2.6M120.6 190.7h2.6M120.6 188.2h2.6"/>
</g>
<g fill="none" stroke="#0000c2" stroke-width=".18">
<path d="M169 46.9a.64 .64 0 0 1 .7 .6 .64 .64 0 0 1-.7 .7zM38.3 157.8h.5M38.5 157.4v1.1l.3 .2M39.2 157.4v.1M39.2 157.8v.9M40.3 157.9l-.3-.1-.3 .3 .2 .5h.4M40.9 157.4v1.3M41 158.2l.4 .5M41.4 157.8l-.5 .5M122.1 158h.7M122.8 157.4v1.3M123.4 157.9h.5l.1 .8"/>
<path d="M124 158.1l-.5 .1-.1 .2 .1 .3 .5-.1M124.6 157.4v1.1l.2 .2M125.1 157.8h.5M125.6 157.4l-.4 .2v1.1M126.6 157.5l-.4-.1-.2 .1-.1 .3 .1 .2 .5 .1 .1 .3-.2 .3-.5-.1M127 157.8h.5M127.2 157.4v1.1l.3 .2M127.8 158.2l.6-.1v-.2l-.4-.1-.2 .2 .1 .6h.5M129 157.9l.4-.1 .2 .3-.1 .5h-.5M129 157.8v1.3"/>
</g>
<g fill="#008400" stroke="#008400" stroke-width=".25">
<circle cx="200.7" cy="28.2" r=".51"/>
<circle cx="209.6" cy="38.3" r=".51"/>
<circle cx="200.7" cy="63.7" r=".51"/>
<circle cx="209.6" cy="73.9" r=".51"/>
<circle cx="259.1" cy="54.9" r=".51"/>
<circle cx="270.5" cy="44.7" r=".51"/>
<circle cx="247.7" cy="44.7" r=".51"/>
<circle cx="200.7" cy="99.3" r=".51"/>
<circle cx="209.6" cy="109.5" r=".51"/>
</g>
<text font-size="2.8" fill="#840000" x="178" y="190.5">Title:</text>
<g font-size="2.1" fill="#840000">
<text x="178" y="184">Sheet: /</text>
<text x="178" y="186.7">File: VisionIndustrielle_TP.sch</text>
<text x="178" y="196.9">KiCad E.D.A. eeschema (5.1.6)-1</text>
<text x="178" y="194.1">Size: A4</text>
<text x="200" y="194.1">Date:</text>
<text x="263" y="194.1">Rev:</text>
<text x="263" y="196.9">Id: 1/1</text>
</g>
<g font-size="1.8" fill="#840000">
<text x="35" y="11.9">1</text>
<text x="85" y="11.9">2</text>
<text x="135" y="11.9">3</text>
<text x="185" y="11.9">4</text>
<text x="235" y="11.9">5</text>
<text x="285" y="11.9">6</text>
<text x="213.5" y="17.8">1</text>
<text x="204" y="18.7">VECL</text>
<text x="213.5" y="20.3">2</text>
<text x="106.5" y="27.6">5V_REG</text>
<text x="108" y="25">LED_1</text>
<text x="118.3" y="24.1">1</text>
<text x="118.3" y="26.7">2</text>
<text x="118.3" y="29.2">3</text>
<text x="126.8" y="27.6">5V_REG</text>
<text x="128.3" y="25">LED_2</text>
<text x="138.6" y="24.1">1</text>
<text x="138.6" y="26.7">2</text>
<text x="138.6" y="29.2">3</text>
<text x="170.3" y="29.2">1</text>
<text x="170.3" y="26.7">2</text>
<text x="176" y="27.6">VECL</text>
<text x="190.3" y="28.8">NUC_E1</text>
<text x="202.7" y="27.9">1</text>
<text x="209.3" y="24.9" transform="rotate(-90 209.3 24.9)">2</text>
<text x="256.7" y="29.2">1</text>
<text x="256.7" y="26.7">2</text>
<text x="262.4" y="27.6">VIN</text>
<text x="10.4" y="35.9">A</text>
<text x="43.3" y="35.6">3</text>
<text x="209.3" y="32.5" transform="rotate(-90 209.3 32.5)">3</text>
<text x="285.4" y="35.9">A</text>
<text x="43.3" y="40.6">1</text>
<text x="43.3" y="38.1">2</text>
<text x="49" y="39">3.3V_NUC</text>
<text x="49" y="41.5">VCapt1</text>
<text x="241.4" y="45.3">VIN</text>
<text x="252.2" y="44.4">1</text>
<text x="264.9" y="44.4">3</text>
<text x="273.8" y="45.3">5V_REG</text>
<text x="43.3" y="53.3">2</text>
<text x="43.3" y="50.8">3</text>
<text x="100.5" y="53.3">1</text>
<text x="109.4" y="53.3">2</text>
<text x="144.9" y="53.3">1</text>
<text x="153.8" y="53.3">2</text>
<text x="213.5" y="53.3">1</text>
<text x="258.8" y="51.5" transform="rotate(-90 258.8 51.5)">2</text>
<text x="43.3" y="55.9">1</text>
<text x="49" y="54.2">3.3V_NUC</text>
<text x="49" y="56.8">VCapt2</text>
<text x="93.5" y="56.8">TX</text>
<text x="100.5" y="55.9">3</text>
<text x="100.5" y="58.4">5</text>
<text x="109.4" y="55.9">4</text>
<text x="109.4" y="58.4">6</text>
<text x="115.1" y="56.8">RX</text>
<text x="115.1" y="59.3">GPIO2_STATUS</text>
<text x="133.2" y="56.8">NUC_P3</text>
<text x="144.9" y="55.9">3</text>
<text x="144.9" y="58.4">5</text>
<text x="153.8" y="55.9">4</text>
<text x="153.8" y="58.4">6</text>
<text x="159.5" y="56.8">NUC_P2</text>
<text x="159.5" y="59.3">NUC_P1</text>
<text x="204" y="54.2">VECL</text>
<text x="213.5" y="55.9">2</text>
<text x="100.5" y="61">7</text>
<text x="100.5" y="63.5">9</text>
<text x="108.9" y="63.5">10</text>
<text x="109.4" y="61">8</text>
<text x="144.9" y="61">7</text>
<text x="144.9" y="63.5">9</text>
<text x="153.3" y="63.5">10</text>
<text x="153.8" y="61">8</text>
<text x="190.3" y="64.4">NUC_E2</text>
<text x="202.7" y="63.5">1</text>
<text x="209.3" y="60.4" transform="rotate(-90 209.3 60.4)">2</text>
<text x="43.3" y="71.1">1</text>
<text x="43.3" y="68.6">2</text>
<text x="43.3" y="66">3</text>
<text x="49" y="69.5">3.3V_NUC</text>
<text x="100" y="66">11</text>
<text x="100" y="68.6">13</text>
<text x="100" y="71.1">15</text>
<text x="108.9" y="66">12</text>
<text x="108.9" y="68.6">14</text>
<text x="108.9" y="71.1">16</text>
<text x="136.4" y="69.5">SCK</text>
<text x="144.4" y="66">11</text>
<text x="144.4" y="68.6">13</text>
<text x="144.4" y="71.1">15</text>
<text x="153.3" y="66">12</text>
<text x="153.3" y="68.6">14</text>
<text x="153.3" y="71.1">16</text>
<text x="209.3" y="68" transform="rotate(-90 209.3 68)">3</text>
<text x="252.6" y="69.5">NUC_P1</text>
<text x="264.3" y="68.6">1</text>
<text x="264.3" y="71.1">2</text>
<text x="49" y="72">VCapt3</text>
<text x="100" y="73.7">17</text>
<text x="100" y="76.2">19</text>
<text x="108.9" y="73.7">18</text>
<text x="108.9" y="76.2">20</text>
<text x="115.1" y="77.1">5V_NUC</text>
<text x="115.1" y="74.5">3.3V_NUC</text>
<text x="135.7" y="72">MISO</text>
<text x="135.7" y="74.5">MOSI</text>
<text x="144.4" y="73.7">17</text>
<text x="144.4" y="76.2">19</text>
<text x="153.3" y="73.7">18</text>
<text x="153.3" y="76.2">20</text>
<text x="159.5" y="72">LED_1</text>
<text x="159.5" y="77.1">LED_2</text>
<text x="252.6" y="72">5V_REG</text>
<text x="264.3" y="73.7">3</text>
<text x="86.3" y="82.2">RESET_N</text>
<text x="100" y="78.7">21</text>
<text x="100" y="81.3">23</text>
<text x="100" y="83.8">25</text>
<text x="108.9" y="78.7">22</text>
<text x="108.9" y="81.3">24</text>
<text x="108.9" y="83.8">26</text>
<text x="132" y="79.6">CSN_nRF</text>
<text x="132.6" y="82.2">IRQ_nRF</text>
<text x="144.4" y="78.7">21</text>
<text x="144.4" y="81.3">23</text>
<text x="144.4" y="83.8">25</text>
<text x="153.3" y="78.7">22</text>
<text x="153.3" y="81.3">24</text>
<text x="153.3" y="83.8">26</text>
<text x="252.6" y="82.2">5V_REG</text>
<text x="252.6" y="79.6">NUC_P2</text>
<text x="264.3" y="78.7">1</text>
<text x="264.3" y="81.3">2</text>
<text x="264.3" y="83.8">3</text>
<text x="10.4" y="85.9">B</text>
<text x="57.9" y="86">VMOT</text>
<text x="82.5" y="84.7">USER_BUTTON</text>
<text x="88.4" y="87.2">VCapt1</text>
<text x="88.4" y="89.8">VCapt2</text>
<text x="100" y="86.4">27</text>
<text x="100" y="88.9">29</text>
<text x="108.9" y="86.4">28</text>
<text x="108.9" y="88.9">30</text>
<text x="115.1" y="84.7">VIN</text>
<text x="129.8" y="89.8">STEP2_NUC</text>
<text x="131.9" y="87.2">EN2_NUC</text>
<text x="133.3" y="84.7">CE_nRF</text>
<text x="144.4" y="86.4">27</text>
<text x="144.4" y="88.9">29</text>
<text x="153.3" y="86.4">28</text>
<text x="153.3" y="88.9">30</text>
<text x="159.5" y="84.7">CFG3_NUC</text>
<text x="159.5" y="87.2">CFG2_NUC</text>
<text x="159.5" y="89.8">CFG1_NUC</text>
<text x="204" y="89.8">VECL</text>
<text x="213.5" y="88.9">1</text>
<text x="252.6" y="89.8">NUC_P3</text>
<text x="264.3" y="88.9">1</text>
<text x="285.4" y="85.9">B</text>
<text x="33.2" y="94">1</text>
<text x="33.2" y="91.4">2</text>
<text x="38.9" y="92.3">VMOT</text>
<text x="87.5" y="94.9">NUC_E3</text>
<text x="88.4" y="92.3">VCapt3</text>
<text x="100" y="91.4">31</text>
<text x="100" y="94">33</text>
<text x="108.9" y="91.4">32</text>
<text x="108.9" y="94">34</text>
<text x="115.1" y="94.9">VREF_OUT_NUC</text>
<text x="131.3" y="92.3">DIR2_NUC</text>
<text x="132.3" y="94.9">DIR_NUC</text>
<text x="144.4" y="91.4">31</text>
<text x="144.4" y="94">33</text>
<text x="153.3" y="91.4">32</text>
<text x="153.3" y="94">34</text>
<text x="159.5" y="92.3">EN_NUC</text>
<text x="209.3" y="96" transform="rotate(-90 209.3 96)">2</text>
<text x="213.5" y="91.4">2</text>
<text x="252.6" y="92.3">5V_REG</text>
<text x="264.3" y="91.4">2</text>
<text x="264.3" y="94">3</text>
<text x="87.5" y="99.9">NUC_E2</text>
<text x="100" y="96.5">35</text>
<text x="100" y="99.1">37</text>
<text x="100" y="101.6">39</text>
<text x="108.9" y="96.5">36</text>
<text x="108.9" y="99.1">38</text>
<text x="108.9" y="101.6">40</text>
<text x="130.8" y="97.4">STEP_NUC</text>
<text x="144.4" y="96.5">35</text>
<text x="144.4" y="99.1">37</text>
<text x="144.4" y="101.6">39</text>
<text x="153.3" y="96.5">36</text>
<text x="153.3" y="99.1">38</text>
<text x="153.3" y="101.6">40</text>
<text x="159.5" y="97.4">STEP_NUC</text>
<text x="190.3" y="99.9">NUC_E3</text>
<text x="202.7" y="99.1">1</text>
<text x="87.5" y="102.5">NUC_E1</text>
<text x="209.3" y="103.6" transform="rotate(-90 209.3 103.6)">3</text>
<text x="228.5" y="113.9">CE_nRF</text>
<text x="240.2" y="110.5">1</text>
<text x="240.2" y="113">3</text>
<text x="249.1" y="110.5">2</text>
<text x="249.1" y="113">4</text>
<text x="254.8" y="113.9">CSN_nRF</text>
<text x="254.8" y="111.4">3.3V_NUC</text>
<text x="24.3" y="116.8">1</text>
<text x="24.3" y="114.3">2</text>
<text x="30" y="115.2">CFG3_NUC_O</text>
<text x="30" y="117.7">CFG3_NUC</text>
<text x="230.9" y="119">MISO</text>
<text x="231.7" y="116.5">SCK</text>
<text x="240.2" y="115.6">5</text>
<text x="240.2" y="118.1">7</text>
<text x="249.1" y="115.6">6</text>
<text x="249.1" y="118.1">8</text>
<text x="254.8" y="116.5">MOSI</text>
<text x="254.8" y="119">IRQ_nRF</text>
<text x="23.1" y="130.4">DIR_NUC</text>
<text x="35.7" y="129.5">1</text>
<text x="59.8" y="129.5">1</text>
<text x="93.2" y="130.4">DIR2_NUC</text>
<text x="106.8" y="129.5">1</text>
<text x="131" y="129.5">1</text>
<text x="200.8" y="130.8">1</text>
<text x="10.4" y="135.9">C</text>
<text x="21.5" y="133">STEP_NUC</text>
<text x="35.7" y="132.1">2</text>
<text x="35.7" y="134.6">3</text>
<text x="35.7" y="137.2">4</text>
<text x="46.6" y="133">3.3V_NUC</text>
<text x="47.9" y="135.5">MOT_1A</text>
<text x="59.8" y="132.1">2</text>
<text x="59.8" y="134.6">3</text>
<text x="59.8" y="137.2">4</text>
<text x="91.7" y="133">STEP2_NUC</text>
<text x="106.8" y="132.1">2</text>
<text x="106.8" y="134.6">3</text>
<text x="106.8" y="137.2">4</text>
<text x="117.8" y="133">3.3V_NUC</text>
<text x="118.1" y="135.5">MOT2_1A</text>
<text x="131" y="132.1">2</text>
<text x="131" y="134.6">3</text>
<text x="131" y="137.2">4</text>
<text x="200.8" y="133.3">2</text>
<text x="200.8" y="135.9">3</text>
<text x="224.4" y="136.8">3.3V_NUC</text>
<text x="237.6" y="135.9">1</text>
<text x="259.2" y="135.9">1</text>
<text x="285.4" y="135.9">C</text>
<text x="19.1" y="140.6">CFG3_NUC_O</text>
<text x="21.4" y="143.1">CFG2_NUC</text>
<text x="35.7" y="139.7">5</text>
<text x="35.7" y="142.2">6</text>
<text x="47.9" y="143.1">MOT_2B</text>
<text x="47.9" y="140.6">MOT_2A</text>
<text x="47.9" y="138">MOT_1B</text>
<text x="59.8" y="139.7">5</text>
<text x="59.8" y="142.2">6</text>
<text x="106.8" y="139.7">5</text>
<text x="106.8" y="142.2">6</text>
<text x="118.1" y="140.6">MOT2_2A</text>
<text x="118.1" y="138">MOT2_1B</text>
<text x="118.1" y="143.1">MOT2_2B</text>
<text x="131" y="139.7">5</text>
<text x="131" y="142.2">6</text>
<text x="189.1" y="141.9">5V_REG</text>
<text x="200.8" y="141">1</text>
<text x="200.8" y="143.5">2</text>
<text x="230.4" y="139.3">RX</text>
<text x="230.6" y="141.9">TX</text>
<text x="237.6" y="138.4">2</text>
<text x="237.6" y="141">3</text>
<text x="237.6" y="143.5">4</text>
<text x="259.2" y="138.4">2</text>
<text x="259.2" y="141">3</text>
<text x="259.2" y="143.5">4</text>
<text x="21.4" y="145.7">CFG1_NUC</text>
<text x="23.7" y="148.2">EN_NUC</text>
<text x="35.7" y="144.8">7</text>
<text x="35.7" y="147.3">8</text>
<text x="50" y="148.2">VMOT</text>
<text x="59.8" y="144.8">7</text>
<text x="59.8" y="147.3">8</text>
<text x="93.6" y="145.7">3.3V_NUC</text>
<text x="93.8" y="148.2">EN2_NUC</text>
<text x="106.8" y="144.8">7</text>
<text x="106.8" y="147.3">8</text>
<text x="121.1" y="148.2">VMOT</text>
<text x="131" y="144.8">7</text>
<text x="131" y="147.3">8</text>
<text x="189.1" y="144.4">5V_REG</text>
<text x="189.1" y="146.9">5V_REG</text>
<text x="200.8" y="146">3</text>
<text x="224.7" y="146.9">RESET_N</text>
<text x="237.6" y="146">5</text>
<text x="237.6" y="148.6">6</text>
<text x="259.2" y="146">5</text>
<text x="259.2" y="148.6">6</text>
<text x="40.8" y="154.6">VREF_OUT_NUC</text>
<text x="59.8" y="153.7">1</text>
<text x="112" y="154.6">VREF_OUT_NUC</text>
<text x="131" y="153.7">1</text>
<text x="187.6" y="155.8">3.3V_NUC</text>
<text x="187.6" y="153.3">3.3V_NUC</text>
<text x="200.8" y="152.4">1</text>
<text x="200.8" y="154.9">2</text>
<text x="237.6" y="151.1">7</text>
<text x="237.6" y="153.7">8</text>
<text x="259.2" y="151.1">7</text>
<text x="259.2" y="153.7">8</text>
<text x="264.9" y="154.6">GPIO2_STATUS</text>
<text x="187.6" y="158.4">3.3V_NUC</text>
<text x="200.8" y="157.5">3</text>
<text x="237.2" y="158.7">10</text>
<text x="237.6" y="156.2">9</text>
<text x="258.7" y="158.7">10</text>
<text x="259.2" y="156.2">9</text>
<text x="41.6" y="167.3">MOT_1A</text>
<text x="53.5" y="166.4">1</text>
<text x="111.7" y="167.3">MOT2_1A</text>
<text x="124.6" y="166.4">1</text>
<text x="41.6" y="169.8">MOT_1B</text>
<text x="41.6" y="172.3">MOT_2A</text>
<text x="53.5" y="168.9">2</text>
<text x="53.5" y="171.4">3</text>
<text x="53.5" y="174">4</text>
<text x="111.7" y="172.3">MOT2_2A</text>
<text x="111.7" y="169.8">MOT2_1B</text>
<text x="124.6" y="168.9">2</text>
<text x="124.6" y="171.4">3</text>
<text x="124.6" y="174">4</text>
<text x="41.6" y="174.9">MOT_2B</text>
<text x="111.7" y="174.9">MOT2_2B</text>
<text x="10.4" y="185.9">D</text>
<text x="41.6" y="183.8">MOT_1A</text>
<text x="53.5" y="182.9">1</text>
<text x="53.5" y="185.4">2</text>
<text x="111.7" y="183.8">MOT2_1A</text>
<text x="124.6" y="182.9">1</text>
<text x="124.6" y="185.4">2</text>
<text x="285.4" y="185.9">D</text>
<text x="41.6" y="186.3">MOT_1B</text>
<text x="41.6" y="188.8">MOT_2A</text>
<text x="41.6" y="191.4">MOT_2B</text>
<text x="53.5" y="188">3</text>
<text x="53.5" y="190.5">4</text>
<text x="111.7" y="191.4">MOT2_2B</text>
<text x="111.7" y="186.3">MOT2_1B</text>
<text x="111.7" y="188.8">MOT2_2A</text>
<text x="124.6" y="188">3</text>
<text x="124.6" y="190.5">4</text>
<text x="35" y="199.9">1</text>
<text x="85" y="199.9">2</text>
<text x="135" y="199.9">3</text>
<text x="185" y="199.9">4</text>
<text x="235" y="199.9">5</text>
<text x="285" y="199.9">6</text>
</g>
<g font-size="1.8" fill="#008484">
<text x="168.2" y="21.8">J19</text>
<text x="219.5" y="21.2">V_Ecl_1</text>
<text x="219.5" y="18.9">J23</text>
<text x="254.6" y="21.8">J12</text>
<text x="163.4" y="24.1">V_ECLAIRAGE</text>
<text x="178.6" y="29.9">GND</text>
<text x="212.4" y="27.7">Q1</text>
<text x="252.9" y="24.1">BAT_IN</text>
<text x="264.9" y="29.9">GND</text>
<text x="40.2" y="33">Capt1</text>
<text x="41.7" y="30.7">J1</text>
<text x="107.1" y="30.3">GND</text>
<text x="115.1" y="33.5">LED Strip 1</text>
<text x="118.4" y="35.9">J32</text>
<text x="127.4" y="30.3">GND</text>
<text x="135.5" y="33.5">LED Strip 2</text>
<text x="138.7" y="35.9">J33</text>
<text x="202.6" y="32.8">R2</text>
<text x="202.8" y="35.1">8.2k</text>
<text x="212.7" y="30">IRL540N</text>
<text x="51.6" y="36.2">GND</text>
<text x="256.6" y="41.5">L7805</text>
<text x="258" y="39.2">U1</text>
<text x="41.7" y="45.9">J3</text>
<text x="254.3" y="45.3">IN</text>
<text x="260.2" y="45.3">OUT</text>
<text x="40.2" y="48.2">Capt2</text>
<text x="51.6" y="51.5">GND</text>
<text x="98.5" y="51.1">Morpho_Gauche</text>
<text x="103.9" y="48.8">J10</text>
<text x="143.6" y="51.1">Morpho_Droite</text>
<text x="148.4" y="48.8">J14</text>
<text x="210.4" y="48.1" transform="rotate(-90 210.4 48.1)">GND</text>
<text x="250.9" y="50.6">C1</text>
<text x="251" y="52.9">10uF</text>
<text x="259.7" y="49.5" transform="rotate(-90 259.7 49.5)">GND</text>
<text x="273.7" y="50.6">C4</text>
<text x="273.8" y="52.9">10uF</text>
<text x="219.5" y="56.8">V_Ecl_2</text>
<text x="219.5" y="54.5">J24</text>
<text x="40.2" y="63.4">Capt3</text>
<text x="41.7" y="61.1">J4</text>
<text x="212.4" y="63.3">Q2</text>
<text x="212.7" y="65.6">IRL540N</text>
<text x="259.9" y="63.3" transform="rotate(-90 259.9 63.3)">GND</text>
<text x="51.6" y="66.7">GND</text>
<text x="202.6" y="68.3">R3</text>
<text x="202.8" y="70.7">8.2k</text>
<text x="270.3" y="71">J15</text>
<text x="253.1" y="74.7">GND</text>
<text x="270.5" y="73.3">Poussoir1</text>
<text x="89.3" y="79.8">GND</text>
<text x="117.6" y="82">GND</text>
<text x="117.6" y="79.4">GND</text>
<text x="162.1" y="79.4">GND</text>
<text x="210.4" y="83.7" transform="rotate(-90 210.4 83.7)">GND</text>
<text x="270.3" y="81.1">J16</text>
<text x="270.5" y="83.5">Poussoir2</text>
<text x="30" y="88.8">VMOT</text>
<text x="31.6" y="86.5">J5</text>
<text x="253.1" y="84.9">GND</text>
<text x="41.4" y="94.7">GND</text>
<text x="59.1" y="91.2">C2</text>
<text x="59.2" y="93.5">10uF</text>
<text x="219.5" y="92.3">V_Ecl_3</text>
<text x="219.5" y="90">J25</text>
<text x="253.1" y="95">GND</text>
<text x="270.3" y="91.3">J26</text>
<text x="270.5" y="93.6">Poussoir3</text>
<text x="212.4" y="98.8">Q3</text>
<text x="212.7" y="101.1">IRL540N</text>
<text x="56.7" y="105.3" transform="rotate(-90 56.7 105.3)">GND</text>
<text x="202.6" y="103.9">R4</text>
<text x="202.8" y="106.2">8.2k</text>
<text x="243.6" y="105.9">J22</text>
<text x="18.6" y="111.7">CFG3_Open</text>
<text x="22.7" y="109.4">J2</text>
<text x="229" y="111.6">GND</text>
<text x="240.9" y="108.2">nRF24L01</text>
<text x="210.4" y="119.2" transform="rotate(-90 210.4 119.2)">GND</text>
<text x="34.6" y="126.7">TMC2100_A</text>
<text x="48.7" y="130.6">GND</text>
<text x="58.9" y="126.7">TMC2100_B</text>
<text x="105.8" y="126.7">TMC2100_A_b</text>
<text x="119.8" y="130.6">GND</text>
<text x="130" y="126.7">TMC2100_B_b</text>
<text x="189.6" y="131.9">GND</text>
<text x="240.2" y="131.7">J9</text>
<text x="255" y="131.7">J11</text>
<text x="189.6" y="137">GND</text>
<text x="189.6" y="134.4">GND</text>
<text x="206.7" y="135.5">GND_reg</text>
<text x="206.8" y="133.2">J18</text>
<text x="234.4" y="134.3">RN42X-GAUCHE</text>
<text x="250" y="134.3">RN42X-DROITE</text>
<text x="41.6" y="138.3">J6</text>
<text x="65.7" y="138.3">J7</text>
<text x="95.7" y="143.3">GND</text>
<text x="112.8" y="138.3">J27</text>
<text x="136.9" y="138.3">J30</text>
<text x="206.8" y="143.4">J20</text>
<text x="266.9" y="141.7">R1</text>
<text x="48.7" y="145.8">GND</text>
<text x="119.8" y="145.8">GND</text>
<text x="206.8" y="145.7">5V_reg</text>
<text x="267" y="144">1k</text>
<text x="277.6" y="146.7">GND</text>
<text x="65.7" y="153.5">J8</text>
<text x="66.1" y="155.8">TMC2100_Vref</text>
<text x="136.9" y="153.5">J31</text>
<text x="137.2" y="155.8">TMC2100_Vref</text>
<text x="206.8" y="154.8">J21</text>
<text x="206.9" y="157.1">3.3V_reg</text>
<text x="226.5" y="159.8">GND</text>
<text x="59.5" y="170">J13</text>
<text x="59.6" y="172.4">Motor1_Out_JST</text>
<text x="130.6" y="170">J28</text>
<text x="130.7" y="172.4">Motor2_Out_JST</text>
<text x="59.5" y="186.6">J17</text>
<text x="59.7" y="188.9">Motor1_Out_Pin</text>
<text x="130.6" y="186.6">J29</text>
<text x="130.9" y="188.9">Motor2_Out_Pin</text>
</g>
<g font-size="1.8" fill="#0000c2">
<text x="156.2" y="48.3">Nucleo BOARD</text>
<text x="265.4" y="130.8">RN42_MODULE</text>
<text x="17.8" y="158.7">TMC2100 SilentStepStick</text>
<text x="88.9" y="158.7">TMC2100 SilentStepStick / Mode HalfStep</text>
</g>
</svg>
